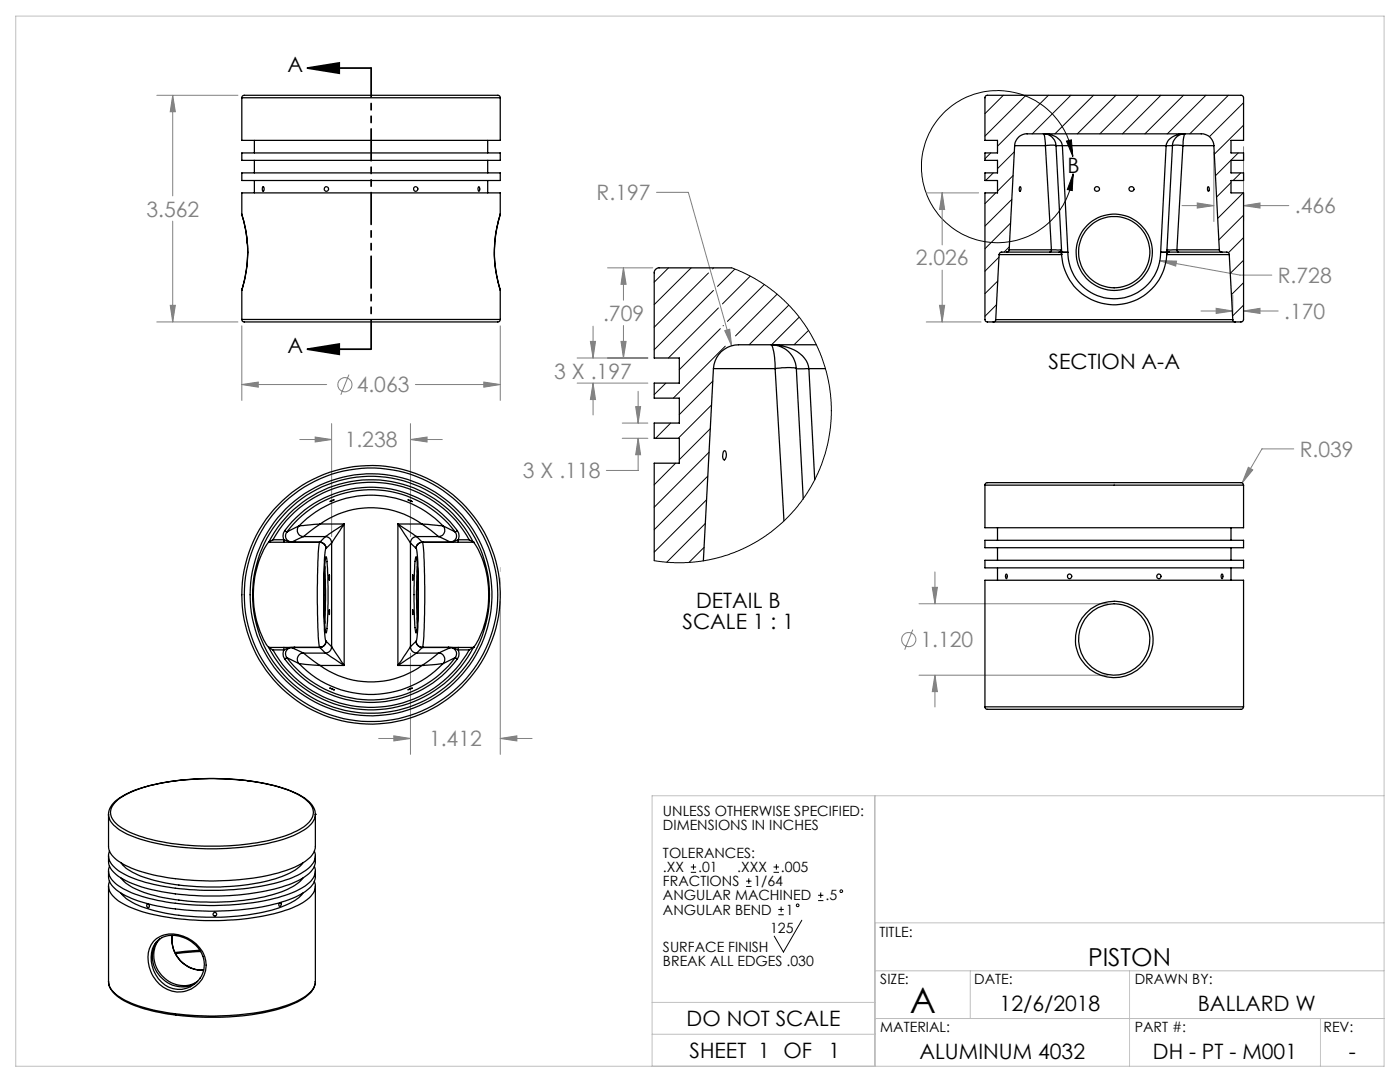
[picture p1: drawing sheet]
<svg xmlns="http://www.w3.org/2000/svg" width="279mm" height="216mm" viewBox="0 0 279 216" stroke-linecap="round" stroke-linejoin="round" font-family="sans-serif">
<g fill="none" stroke="#808080" stroke-width=".2">
<path d="M31.3 19h16.2M34.5 19l.5 3.3h-1zM34.5 19v20.1M131 38.4h6.4l8.6 30.6M184.9 38.5h10.4M188 38.5l.5 3.3h-1zM188 38.5v10.4M242.3 30.3v13.9M248.2 29.3v14.9M34.5 44.1v20.1M121.2 53.4h9.1M124.4 53.4l.6 3.3h-1.1z"/>
<path d="M124.4 53.4v6.5M188 53.9v10.3M231.5 52l3.3 .1-.2 1zM231.5 52l16 2.9h6.3M235.9 41h6.4M238.9 40.5l3.4 .5-3.4 .5zM246 58.9v3.6M248.2 41l3.3-.5v1zM248.2 41h9M31.3 64.2h16.2M34 60.9h1l-.5 3.3zM48.3 76.7l3.2-.5v1.1z"/>
<path d="M48.3 65v14.9M48.3 76.7h16.9M69.6 74.8l-1.6 4M82.9 76.7h16.9M96.6 76.2l3.2 .5-3.2 .6zM99.8 65v14.9M115.2 71.4h14.1M115.2 76.4h14.1M117.8 68.1h1.1l-.5 3.3zM118.4 76.4l.5 3.3h-1.1zM118.4 65.1v6.3M118.4 76.4v6.4"/>
<path d="M123.9 68.1h1.1l-.6 3.3zM124.4 64.9v6.5M127.4 78.1v6.3M144.6 66l1-.3 .4 3.3zM184.9 64.2h10.9M187.5 60.9h1l-.5 3.3zM239.7 62.1h6.3M242.7 61.5l3.3 .6-3.3 .4zM248.2 62.1l3.3-.6v1zM248.2 62.1h6.9M59.8 87.7h6.4M62.9 87.2l3.3 .5-3.3 .5z"/>
<path d="M66.2 84.5v22.6M81.9 87.7l3.3-.5v1zM81.9 84.5v22.6M81.9 87.7h6.4M124.2 84.4h5.1M124.2 87.5h5.1M126.9 81.1h.9l-.4 3.3zM127.4 87.5l.4 3.2h-.9zM127.4 87.5v6.4h-6.4M249.1 93.2l.9 .6-2.1 2.6zM258.2 89.6h-6.4l-3.9 6.8M99.8 119.9v30.6"/>
<path d="M186.1 117.2h1l-.5 3.3zM186.6 114.1v6.4M81.9 130.3v20.2M182.2 125.6l-1.6 4M183.4 120.5h37.7M183.4 134.7h37.7M186.6 134.7l.5 3.3h-1zM186.6 134.7v6.4M75.6 147.4h6.3M78.6 146.8l3.3 .6-3.3 .4zM99.8 147.4l3.4-.6v1zM99.8 147.4h6.4"/>
<circle cx="68.8" cy="76.8" r="1.4"/>
<circle cx="181.4" cy="127.6" r="1.42"/>
</g>
<g fill="none" stroke="#000" stroke-width=".2">
<path d="M212.8 28.2l1-.3 .3 3.3zM214.1 31.2a15.2 15.2 0 0 0-23.4-10.6 15.2 15.2 0 0 0 .6 25.7 15.2 15.2 0 0 0 22.9-11.6M214.2 34.7l-.2 3.3-1-.2zM137.9 174.1h1M137.9 173h1M138.4 172.4v1.1M148.9 176.9h1.1M148.9 175.8h1.1M149.4 175.3v1.1M154.4 174.1h1.1M154.4 173h1.1M154.9 172.4v1.1"/>
<path d="M163.3 179.7h1M163.3 178.6h1M163.8 178.1v1.1M155.3 182.5h1.1M155.3 181.5h1.1M155.9 180.9v1.1M160 183.6l-3.6 6.4-1.9-3.2"/>
<circle cx="167.9" cy="177.8" r=".27"/>
<circle cx="159.2" cy="180.6" r=".27"/>
</g>
<path d="M61.3 13.6h12.7M61.3 13.6l6.4-1v2zM61.3 69.7h12.7M61.3 69.7l6.4-1v2z" fill="none" stroke="#000" stroke-width=".35"/>
<path d="M74.1 13.6v56" fill="none" stroke="#000" stroke-width=".35" stroke-dasharray="6.3 1.3 1.3 1.3 1.3 1.3" stroke-dashoffset=".5"/>
<path d="M99.9 118.7v-5.5" fill="none" stroke="#c0c0c0" stroke-width=".2" stroke-dasharray="15.2 1.3 1.3 1.3" stroke-dashoffset="14.4"/>
<path d="M3.1 3.2h273.1v209.6h-273.1zM174.6 158.8v54M276.2 158.8h-146.1v54M174.6 193.7h101.6M174.6 184.2h101.6M193.6 193.7v9.5M225.4 193.7v19.1M130.1 200h44.5M130.1 206.4h44.5M174.6 203.2h101.6M263.5 203.2v9.6" fill="none" stroke="#c0c0c0" stroke-width=".2"/>
<g fill="#000">
<path d="M61.3 13.6l6.4-1v2zM61.3 69.7l6.4-1v2z"/>
<path d="M212.8 28.2l1-.3 .3 3.3zM214.2 34.7l-.2 3.3-1-.2z"/>
</g>
<g fill="#808080">
<path d="M78.6 146.8l3.3 .6-3.3 .4zM99.8 147.4l3.4-.6v1z"/>
<path d="M48.3 76.7l3.2-.5v1.1zM96.6 76.2l3.2 .5-3.2 .6zM34.5 19l.5 3.3h-1zM34 60.9h1l-.5 3.3zM238.9 40.5l3.4 .5-3.4 .5zM248.2 41l3.3-.5v1zM231.5 52l3.1 1.1 .2-1zM242.7 61.5l3.3 .6-3.3 .4zM248.2 62.1l3.3-.6v1zM188 38.5l.5 3.3h-1zM187.5 60.9h1l-.5 3.3zM249.1 93.2l-1.2 3.2 2.1-2.6zM186.1 117.2h1l-.5 3.3zM186.6 134.7l.5 3.3h-1zM62.9 87.2l3.3 .5-3.3 .5zM81.9 87.7l3.3-.5v1zM117.8 68.1h1.1l-.5 3.3zM118.4 76.4l.5 3.3h-1.1zM126.9 81.1h.9l-.4 3.3zM127.4 87.5l.4 3.2h-.9zM123.9 68.1h1.1l-.6 3.3zM124.4 53.4l.6 3.3h-1.1zM144.6 66l1.4 3-.4-3.3z"/>
</g>
<g fill="none" stroke="#000" stroke-width=".25">
<path d="M48.3 19.5v-.3l.3-.2h50.8l.4 .2v.3M48.3 19.5v8.5h51.5v-8.5M48.3 19.5h51.5M48.3 34.5h51.5v1.5h-51.5zM48.3 30.5h51.5v1.5h-51.5zM50.8 28v2.5M50.8 32v2.5M50.8 36v2.5M52.5 37.3a.49 .49 0 0 1 0 .8l-.1-.2zM95.5 37.3l.2 .2a.42 .42 0 0 1-.2 .6l-.1-.5zM97.3 28v2.5M97.3 32v2.5"/>
<path d="M97.3 36v2.5M202.5 29.1a2.47 2.47 0 0 1 2.5-2.4h34.7a2.47 2.47 0 0 1 2.6 2.4M202.5 29.1h6.1M202.5 29.1l-1.1 20.7M203.5 37.3a.47 .47 0 0 1 .2 .8l-.1 .1a.59 .59 0 0 1-.1-.9zM208.2 26.7l.3 .6 .1 1.8M208.2 26.7a3.4 3.4 0 0 1 3.8 2.4M208.2 26.7a2.47 2.47 0 0 1 2.5 2.4M208.6 29.1l1.2 20.7M208.6 29.1l1-.1 1.1 .1M210.7 29.1h1.3M210.7 29.1l1.2 21.2"/>
<path d="M212 29.1h20.7M212 29.1l1.1 21.2M232.7 29.1h1.3M232.7 29.1l-1.1 21.2M234 29.1l.4-.1 1.7 .1M234 29.1l-1.1 21.2M236.1 29.1l-1.2 20.7M236.1 29.1h6.2M236.5 26.7l-.3 1-.1 1.4M236.5 26.7a3.4 3.4 0 0 0-3.8 2.4M236.5 26.7a2.47 2.47 0 0 0-2.5 2.4M241.1 37.3a.58 .58 0 0 1 .1 .9l-.2-.3z"/>
<path d="M242.3 29.1l1 20.7M48.3 42.7v.2a24.6 24.6 0 0 1 0 14.9M48.3 42.7a24.7 24.7 0 0 1 0 15.2M48.3 57.9v5.8M48.3 57.6v.3M49.3 47.7l.1 .9M99.8 57.6v.2M99.8 42.9a24.9 24.9 0 0 0 0 15M99.8 42.7v.3M99.8 42.7v-4.2h-51.5v4.2M99.8 42.7a24.7 24.7 0 0 0 0 15.2M99.8 57.9v5.8"/>
<path d="M146 53.4h-14.4a.96 .96 0 0 0-1 1v17h5v5h-5v3h5v5h-5v3.1h5v4.9h-5v19.5M199.4 50.8l-.7 13M200.9 50.3h-1.1l-.3 .2-.1 .3M200.9 50.3h8.6M201.4 49.8l-.1 .4-.4 .1M201.4 49.8h8.4M209.5 50.3h1.9M209.8 49.8l-.1 .4-.2 .1M209.8 49.8h2M211.4 50.3l.3 .1 .2 .4h-12.5M211.8 50l-.4 .3M211.9 50.3h1.2"/>
<path d="M211.9 50.3h.1M211.9 50.3a10.5 10.5 0 0 0 10.5 10.5 10.5 10.5 0 0 0 10.5-10.5M213.1 50.3a9.3 9.3 0 0 0 9.3 9.3 9.3 9.3 0 0 0 9.2-9.3M232.9 50.3h-1.3M232.9 50.3h.1M232.9 49.8h2M232.9 50l.5 .3M233.4 50.3l-.3 .1-.2 .4h12.4M233.4 50.3h1.8M234.9 49.8l.1 .4 .2 .1M234.9 49.8h8.4M235.2 50.3h8.6"/>
<path d="M243.3 49.8l.3 .4 .2 .1M243.8 50.3h1.1l.4 .2v.3M245.3 50.8l.7 13M48.3 63.7v.3l.3 .2h50.8l.4-.2v-.3M48.3 63.7h51.5M142.4 73.6h12.3M142.4 73.6l-2 38.3M153.9 68.8h.1a9.8 9.8 0 0 1 .7 4.8M153.9 68.8a8.4 8.4 0 0 1 7 3.2l.5 1.6M153.9 68.8a5 5 0 0 1 5 4.8M154.7 73.6l1.8 30.3M154.7 73.6l2.5-.3 1.2 .1 .5 .2"/>
<path d="M158.9 73.6h2.5M158.9 73.6l1.4 26M161.4 73.6h3.3M161.4 73.6l1.2 22.1M162.9 68.8h-15.5a5 5 0 0 0-5 4.8M198.2 64.2h-1.2l-.4-.3v-25.4h2.5v-2.5h-2.5v-1.5h2.5v-2.5h-2.5v-1.5h2.5v-2.5h-2.5v-8.6l.4-.4 50.9 .1 .3 .4v8.5h-2.5v2.5h2.5v1.5h-2.5v2.5h2.5v1.5h-2.5v2.5h2.5v25.2l-.1 .3-.3 .2h-1.3M198.2 64.2h48.3M198.7 63.8l-.2 .4h-.3M198.7 63.8h47.3M246 63.8l.2 .4h.3M81.4 99.7l.9 .4zM144.5 90l.1-.1a1.32 1.32 0 0 1-.1 1.9 1.52 1.52 0 0 1 0-1.8z"/>
<path d="M196.6 96.8v-.3l.4-.2h50.8l.3 .3 .1 .2M196.6 96.8v8.5h51.6v-8.5M196.6 96.8h51.6M53.6 108.2h.1M53.6 108.2a18.9 18.9 0 0 0-2.8 13.7 16.6 16.6 0 0 0 2.8 7.3M53.6 108.2a23 23 0 0 1 40.9 0M53.6 108.2h3.1M54.5 107.7l-.9 .5M54.5 107.7a22.4 22.4 0 0 1 39.1 0M54.5 107.7h2.2M56.7 108.2h7.1M56.7 107.7v.5"/>
<path d="M56.7 107.7l1 .4 .7 .1M56.8 105.9a1.77 1.77 0 0 0-.1 1.8M56.8 105.9l.4 .3M56.8 105.9a21.5 21.5 0 0 1 34.5 0M57.2 106.2a1.22 1.22 0 0 0-.1 1.3 1.22 1.22 0 0 0 1.1 .7M57.2 106.2a20.9 20.9 0 0 1 33.7 0M58.2 108.2h.2M58.4 108.2h.3M58.7 108.2h.1M59.7 105a1.27 1.27 0 0 0-.3 1.3 1.27 1.27 0 0 0 1.2 .8M59.7 105l-2.5 1.2M59.7 105a19.9 19.9 0 0 1 28.7 0"/>
<path d="M60.6 107.1l-2.4 1.1M60.6 107.1h4.3M63.8 108.2a64.9 64.9 0 0 0-.5 11.3l.1 2.3a33.8 33.8 0 0 0 .4 7.4M63.8 108.2h.1M63.8 108.2a1.27 1.27 0 0 1 1.3 1.2M63.9 104.6l-4.2 .4M63.9 104.6l-3.3 2.5M63.9 104.6a17.5 17.5 0 0 1 20.3 0M63.9 104.6h4.8M64.8 113l.2 4.7-.2 6.7M64.9 107.1a1.26 1.26 0 0 1 1.3 1.2M64.9 107.1l-1.1 1.1"/>
<path d="M65 111.3l-.1 .4M65.1 111.1a25.4 25.4 0 0 1 .4 6.6l-.1 3.3a18.6 18.6 0 0 1-.3 5.3 74.7 74.7 0 0 1 0-15.2zM65.1 109.4l-.1 .1a100.6 100.6 0 0 0 0 18.4l.1 .1M65.7 114.7v1zM65.8 100.1l.9-.4zM66.2 108.3l-1.1 1.1M66.2 108.3v20.7M68.7 104.6l-3.8 2.5M68.7 104.6l-2.5 3.7M68.7 104.6v28.2M79.4 104.6l3.7 2.5M79.4 104.6l2.5 3.7"/>
<path d="M79.4 104.6h4.8M79.4 104.6v28.2M81.9 108.3l1.1 1.1M81.9 108.3v20.7M82.4 114.7v1zM83 111.1a75.1 75.1 0 0 1 .3 13.7l-.3 1.5a44 44 0 0 1-.3-9.6l.1-3.9zM83 109.4a71.1 71.1 0 0 1 .5 13.3l-.2 3.4-.3 1.9M83.1 111.3l.1 .4M83.1 107.1a1.26 1.26 0 0 0-1.2 1.2M83.1 107.1l1.2 1.1M83.1 107.1h4.4M83.3 113l-.2 5 .2 6.4"/>
<path d="M84.2 104.6l3.3 2.5M84.2 104.6l4.2 .4M84.3 108.2h7.1M84.3 108.2a64.9 64.9 0 0 1 .5 11.3l-.1 2.3a33.8 33.8 0 0 1-.4 7.4M84.3 108.2a1.25 1.25 0 0 0-1.3 1.2M84.3 108.2h.1M84.3 108.2a1.19 1.19 0 0 0-1.3 1.2M87.5 107.1l2.4 1.1M88.4 105a1.27 1.27 0 0 1 .3 1.3 1.27 1.27 0 0 1-1.2 .8M88.4 105l2.5 1.2M89.4 108.2h.1M89.7 108.2h-.3"/>
<path d="M89.7 108.2h.2M90.9 106.2a1.22 1.22 0 0 1 .1 1.3 1.22 1.22 0 0 1-1.1 .7M91.3 105.9l-.4 .3M91.3 105.9a1.77 1.77 0 0 1 .1 1.8M91.4 107.7v.5M91.4 107.7l-1.1 .4-.6 .1M91.4 108.2h3.1M91.4 107.7h2.2M93.6 107.7l.9 .5M94.5 108.2a19 19 0 0 1 2.5 15.2 15.2 15.2 0 0 1-2.5 5.8M94.5 108.2h.1M196.6 111.8h51.6v1.5h-51.6z"/>
<path d="M196.6 107.8h51.6v1.5h-51.6zM199.1 105.3v2.5M199.1 109.3v2.5M199.1 113.3v2.5M200.8 114.5a.54 .54 0 0 1 0 .9l-.1-.5zM243.8 114.5a.61 .61 0 0 1 .1 1 .74 .74 0 0 1-.1-1zM245.7 105.3v2.5M245.7 109.3v2.5M245.7 113.3v2.5M53.6 129.2h.1M53.6 129.2a23 23 0 0 0 40.9 0M53.6 129.2l.9 .5"/>
<path d="M53.6 129.2h3.1M54.5 129.7a22.4 22.4 0 0 0 39.1 0M54.5 129.7h2.2M56.7 129.2h7.1M56.7 129.2v.5M56.7 129.7a1.77 1.77 0 0 0 .1 1.8M56.8 131.5a21.5 21.5 0 0 0 34.5 0M57.2 131.2l-.4 .3M57.2 131.2a20.9 20.9 0 0 0 33.7 0M57.2 131.2l2.5 1.2M58.2 129.2a1.24 1.24 0 0 0-1.1 .7 1.24 1.24 0 0 0 .1 1.3M58.2 129.2l2.4 1.1"/>
<path d="M58.2 129.2h.2M58.4 129.2l-.9 .1-.8 .4M58.7 129.2h.1M58.7 129.2h-.3M59.7 132.4a19.8 19.8 0 0 0 28.7 0M59.7 132.4l4.2 .4M60.6 130.3a1.25 1.25 0 0 0-1.2 .8 1.25 1.25 0 0 0 .3 1.3M60.6 130.3l3.3 2.5M60.6 130.3h4.3M63.8 129.2h.1M63.8 129.2l1.1 1.1M63.9 132.8a17.3 17.3 0 0 0 20.3 0"/>
<path d="M63.9 132.8h4.8M64.9 125.6l.1 .4M64.9 130.3l3.8 2.5M65.1 128a1.24 1.24 0 0 1-1.3 1.2M65.1 128l1.1 1M65.7 121.6v1zM65.8 137.3l.9 .4zM66.2 129a1.26 1.26 0 0 1-1.3 1.3M66.2 129l2.5 3.8M79.4 132.8h4.8M81.4 137.6l.9-.3zM81.9 129a1.26 1.26 0 0 0 1.2 1.3"/>
<path d="M81.9 129l-2.5 3.8M82.3 121.7l.1 .9zM83 128a1.24 1.24 0 0 0 1.3 1.2M83 128l-1.1 1M83.1 130.3l-3.7 2.5M83.1 130.3h4.4M83.2 125.7l-.1 .3M84.3 129.2h7.1M84.3 129.2h.1M84.3 129.2l-1.2 1.1M87.5 130.3a1.25 1.25 0 0 1 1.2 .8 1.25 1.25 0 0 1-.3 1.3M87.5 130.3l-3.3 2.5"/>
<path d="M88.4 132.4l-4.2 .4M89.4 129.2h.1M89.4 129.2h.3M89.7 129.2l.9 .1 .8 .4M89.7 129.2h.2M89.9 129.2a1.24 1.24 0 0 1 1 2M89.9 129.2l-2.4 1.1M90.9 131.2l.4 .3M90.9 131.2l-2.5 1.2M91.4 129.2v.5M91.4 129.7a1.77 1.77 0 0 1-.1 1.8M91.4 129.2h3.1"/>
<path d="M91.4 129.7h2.2M94.5 129.2h.1M94.5 129.2l-.9 .5M216.7 122.4a7.7 7.7 0 0 1 10.5-.8 7.7 7.7 0 0 1 1.5 10.3 7.7 7.7 0 0 1-10.6 2.1 7.7 7.7 0 0 1-2.2-10.7zM196.6 141v.3l.4 .2h50.8l.3-.2 .1-.3M196.6 141v-25.2h51.6v25.2M196.6 141h51.6M21.7 162.5v6.4a4 4 0 0 0 2.4 3.2 30.4 30.4 0 0 0 12.8 3.4 51.9 51.9 0 0 0 20.7-2 8.6 8.6 0 0 0 5.1-3.5l.2-1v-6.5M21.7 170.8v1.1a4.5 4.5 0 0 0 2.9 3.5 35 35 0 0 0 14.2 3.3 48.4 48.4 0 0 0 19.5-2.4 7.4 7.4 0 0 0 4.5-3.6l.1-1.9M21.7 173.8v1.1a4.1 4.1 0 0 0 2.4 3.3 32.7 32.7 0 0 0 13.8 3.4 51.3 51.3 0 0 0 19.7-2.1 8.6 8.6 0 0 0 5.1-3.5l.2-.6v-1.6M21.7 176.8v19.1a4 4 0 0 0 2.4 3.2 30.4 30.4 0 0 0 12.8 3.4 51.9 51.9 0 0 0 20.7-2.1 8.6 8.6 0 0 0 5.1-3.5l.2-1M21.9 169.8a2.7 2.7 0 0 0 1 3.3 18.6 18.6 0 0 0 8.6 3.5 54.1 54.1 0 0 0 26.1-1.2 9.1 9.1 0 0 0 5.1-3.5l.2-1-.2-1.1"/>
<path d="M21.9 172.9a2.72 2.72 0 0 0 1 3.2 18.6 18.6 0 0 0 8.6 3.6 55.4 55.4 0 0 0 25.4-1.1 10.5 10.5 0 0 0 5.6-3.4 2.36 2.36 0 0 0 .2-2.3M21.9 175.9a2.7 2.7 0 0 0 1 3.2 19.5 19.5 0 0 0 9.4 3.7 54.8 54.8 0 0 0 25.3-1.4 9.1 9.1 0 0 0 5.1-3.5l.2-1-.2-1M22.9 160.2a16.5 16.5 0 0 1 8.7-3.8 52.6 52.6 0 0 1 25.8 1.2 8.4 8.4 0 0 1 4.9 3.5 2.92 2.92 0 0 1-1.2 3.5 22.7 22.7 0 0 1-10.7 3.7 52.7 52.7 0 0 1-22.6-1.5 10 10 0 0 1-5.4-3.4 2.56 2.56 0 0 1 .5-3.2zM24.1 172.2a10.8 10.8 0 0 0 6 3.3 48.8 48.8 0 0 0 25.5-.4 10 10 0 0 0 4.9-2.9M24.1 175.2a11.4 11.4 0 0 0 6.7 3.5 48.7 48.7 0 0 0 24.8-.5 10 10 0 0 0 4.9-3M24.1 178.2a10.8 10.8 0 0 0 6 3.3 49.3 49.3 0 0 0 25.5-.3 10.4 10.4 0 0 0 4.9-3M62.9 162.5a4.3 4.3 0 0 0-2.5-3.5 30.8 30.8 0 0 0-13.1-3.5 49.6 49.6 0 0 0-21 2.4 7.7 7.7 0 0 0-4.5 3.6l-.1 1M62.9 162.5h.1M62.9 162.5a4.7 4.7 0 0 1-3.2 3.7 37.1 37.1 0 0 1-15.5 3.1 44.8 44.8 0 0 1-18.8-2.9 6.6 6.6 0 0 1-3.7-3.3v-.6M62.9 176.8v19.1M21.7 195.8a4.4 4.4 0 0 0 2.5 3.6 32.7 32.7 0 0 0 14 3.4 48.7 48.7 0 0 0 19.5-2.1 8.9 8.9 0 0 0 4.9-3.5l.3-1.3M30.6 187.9a5.6 5.6 0 0 1 6.9-.7 5.9 5.9 0 0 1 3.2 7.4 5.6 5.6 0 0 1-5 3.3 5.6 5.6 0 0 1-5.1-3.1 6.7 6.7 0 0 1-.4-6.3z"/>
<path d="M31.2 188a5.1 5.1 0 0 1 6.3-.5 5.4 5.4 0 0 1 2.6 7.5 5.1 5.1 0 0 1-9-.5 6 6 0 0 1 .1-6.5zM31.8 187.4a5.6 5.6 0 0 0 1.3 8.4 5.3 5.3 0 0 0 6.1 .2M31.9 187.3a5.8 5.8 0 0 0 2.8 9 4.8 4.8 0 0 0 4.7-.5M39.9 189.6l-5 .5M40 189.9l-5 .4M40.6 193.5a6 6 0 0 1-6.2-6.8 6 6 0 0 0 6.2 6.9M55.8 180.2l.1-.1a.31 .31 0 0 1 .2 .4 .31 .31 0 0 1-.4 .2z"/>
<circle cx="65.1" cy="37.7" r=".45"/>
<circle cx="82.9" cy="37.7" r=".45"/>
<circle cx="218.9" cy="37.7" r=".47"/>
<circle cx="225.8" cy="37.7" r=".48"/>
<circle cx="222.4" cy="50.3" r="7.6"/>
<circle cx="222.4" cy="50.3" r="7.1"/>
<circle cx="74.1" cy="118.7" r="25.3"/>
<circle cx="74.1" cy="118.7" r="23.6"/>
<circle cx="74.1" cy="118.7" r="24.1"/>
<circle cx="74.1" cy="118.7" r="25.8"/>
<circle cx="213.4" cy="115" r=".45"/>
<circle cx="231.3" cy="115" r=".44"/>
<circle cx="222.4" cy="127.6" r="7.1"/>
<circle cx="29.5" cy="180.7" r=".32"/>
<circle cx="42.9" cy="182.4" r=".36"/>
</g>
<g fill="none" stroke="#000" stroke-width=".2">
<path d="M200.2 19l-3.6 3.7M204.8 19l-8.2 8.2M209.2 19l-10.1 10.2M213.7 19l-7.7 7.7M218.2 19l-7.7 7.7M222.7 19l-7.7 7.7M227.2 19l-7.7 7.7M231.7 19l-7.7 7.7M236.2 19l-7.7 7.7M240.7 19l-7.7 7.7M245.1 19l-7.6 7.7M197.7 30.5l-1.1 1.2"/>
<path d="M198.2 34.5l-1.5 1.5M198.7 38.5l-2.1 2.1M201.9 39.8l-5.3 5.3M202.2 35l-3.1 3.1M202.4 30.3l-3.3 3.4M245.7 36.4l-2.9 2.9M247.1 30.5l-4.5 4.6M247.6 34.5l-1.5 1.5M248.1 38.5l-5.1 5.1M248.2 20.5l-6.8 6.8M248.2 25l-5.9 5.8M133.4 53.4l-2.8 2.9"/>
<path d="M137.9 53.4l-7.3 7.4M141.4 54.5l-10.8 10.8M142.4 58l-11.8 11.8M142.4 53.4l-.2 .3M146 53.4l2.7 1.1 2.9 1.7 2.7 1.9 1.6 1.3 1.8 1.7 2.1 2.5 2.7 4.3 1.1 2.4 1.1 3.3 .6 2.4 .4 2.5 .2 2.5v2.7l-.2 2.2-.7 3.4-1.1 3.6-.6 1.5-1.3 2.5-1.7 2.7-1.8 2.3-2.3 2.3-3.8 3-2.8 1.6-2.4 1.2-2.2 .8-3.5 .9-4.9 .6-3.3-.1-2.7-.3M146.6 53.7l-3.4 3.4M149.7 55.1l-5.5 5.5M152.5 56.8l-7.3 7.3M155.1 58.7l-8.3 8.3M199.1 56.1l-2.5 2.5M199.4 51.3l-2.8 2.8M201.4 49.2l-1 1.1"/>
<path d="M201.7 44.5l-5.1 5.1M248.2 42.9l-5 5M248.2 47.4l-3.1 3M248.2 51.9l-2.7 2.6M248.2 56.4l-2.5 2.4M132.9 76.4l-2.3 2.3M142.3 76l-6.7 6.7M143.4 61.5l-10 9.9M143.8 65.6l-8.2 8.2M144.4 64.9l-.1 .1M144.7 69.1l-10.3 10.3M157.4 60.9l-7.9 7.9"/>
<path d="M159.5 63.3l-5.5 5.5M161.4 65.9l-2.9 2.9M198.9 60.8l-2.3 2.3M248.2 60.9l-2.2 2.2M133.8 84.4l-3 3.1M134.8 92.4l-4.2 4.3M141 99.7l-10.4 10.5M141.3 95l-10.7 10.7M141.5 90.2l-10.9 11M141.8 85.5l-6.2 6.2M142 80.8l-6.6 6.7M140.5 109.2l-3 3"/>
<path d="M140.8 104.5l-7.7 7.7"/>
</g>
<text font-size="7.1" x="181.6" y="202">A</text>
<text font-size="4.9" x="217.1" y="192.8">PISTON</text>
<g font-size="4.2">
<text x="57.4" y="14.3">A</text>
<text x="213" y="34.5">B</text>
<text x="57.4" y="70.4">A</text>
<text x="209.3" y="73.6">SECTION A-A</text>
<text x="136.2" y="125.5">SCALE 1 : 1</text>
<text x="138.9" y="121.3">DETAIL B</text>
<text x="199.5" y="201.7">12/6/2018</text>
<text x="239" y="201.7">BALLARD W</text>
<text x="137" y="204.7">DO NOT SCALE</text>
<text x="137.6" y="211.1">SHEET 1 OF</text>
<text x="165.4" y="211.1">1</text>
<text x="183.5" y="211.2">ALUMINUM 4032</text>
<text x="230.1" y="211.2">DH - PT - M001</text>
<text x="269.2" y="211.2">-</text>
</g>
<g font-size="4.2" fill="#808080">
<text x="119.1" y="40">R.197</text>
<text x="29.2" y="43.2">3.562</text>
<text x="258.4" y="42.6">.466</text>
<text x="182.8" y="53">2.026</text>
<text x="255" y="56.5">R.728</text>
<text x="120.4" y="64">.709</text>
<text x="256.3" y="63.6">.170</text>
<text x="110.6" y="75.5">3 X .197</text>
<text x="71.2" y="78.3">4.063</text>
<text x="68.8" y="89.3">1.238</text>
<text x="104.4" y="95.5">3 X .118</text>
<text x="259.4" y="91.1">R.039</text>
<text x="183.7" y="129.2">1.120</text>
<text x="85.6" y="148.9">1.412</text>
</g>
<g font-size="2.8">
<text x="132.3" y="162.7">UNLESS OTHERWISE SPECIFIED:</text>
<text x="132.3" y="165.6">DIMENSIONS IN INCHES</text>
<text x="132.3" y="171.2">TOLERANCES:</text>
<text x="132.3" y="176.9">FRACTIONS</text>
<text x="132.3" y="179.7">ANGULAR MACHINED</text>
<text x="132.3" y="174">.XX</text>
<text x="139.3" y="174">.01</text>
<text x="147.1" y="174">.XXX</text>
<text x="150.4" y="176.9">1/64</text>
<text x="155.9" y="174">.005</text>
<text x="164.7" y="179.7">.5</text>
<text x="132.3" y="182.5">ANGULAR BEND</text>
<text x="156.8" y="182.5">1</text>
<text x="132.3" y="189.9">SURFACE FINISH</text>
<text x="153.7" y="186.2">125</text>
<text x="175.5" y="186.9">TITLE:</text>
<text x="132.3" y="192.8">BREAK ALL EDGES .030</text>
<text x="175.7" y="196.4">SIZE:</text>
<text x="194.4" y="196.4">DATE:</text>
<text x="226.5" y="196.4">DRAWN BY:</text>
<text x="175.7" y="206">MATERIAL:</text>
<text x="226.5" y="206">PART #:</text>
<text x="264.1" y="206">REV:</text>
</g>
</svg>
